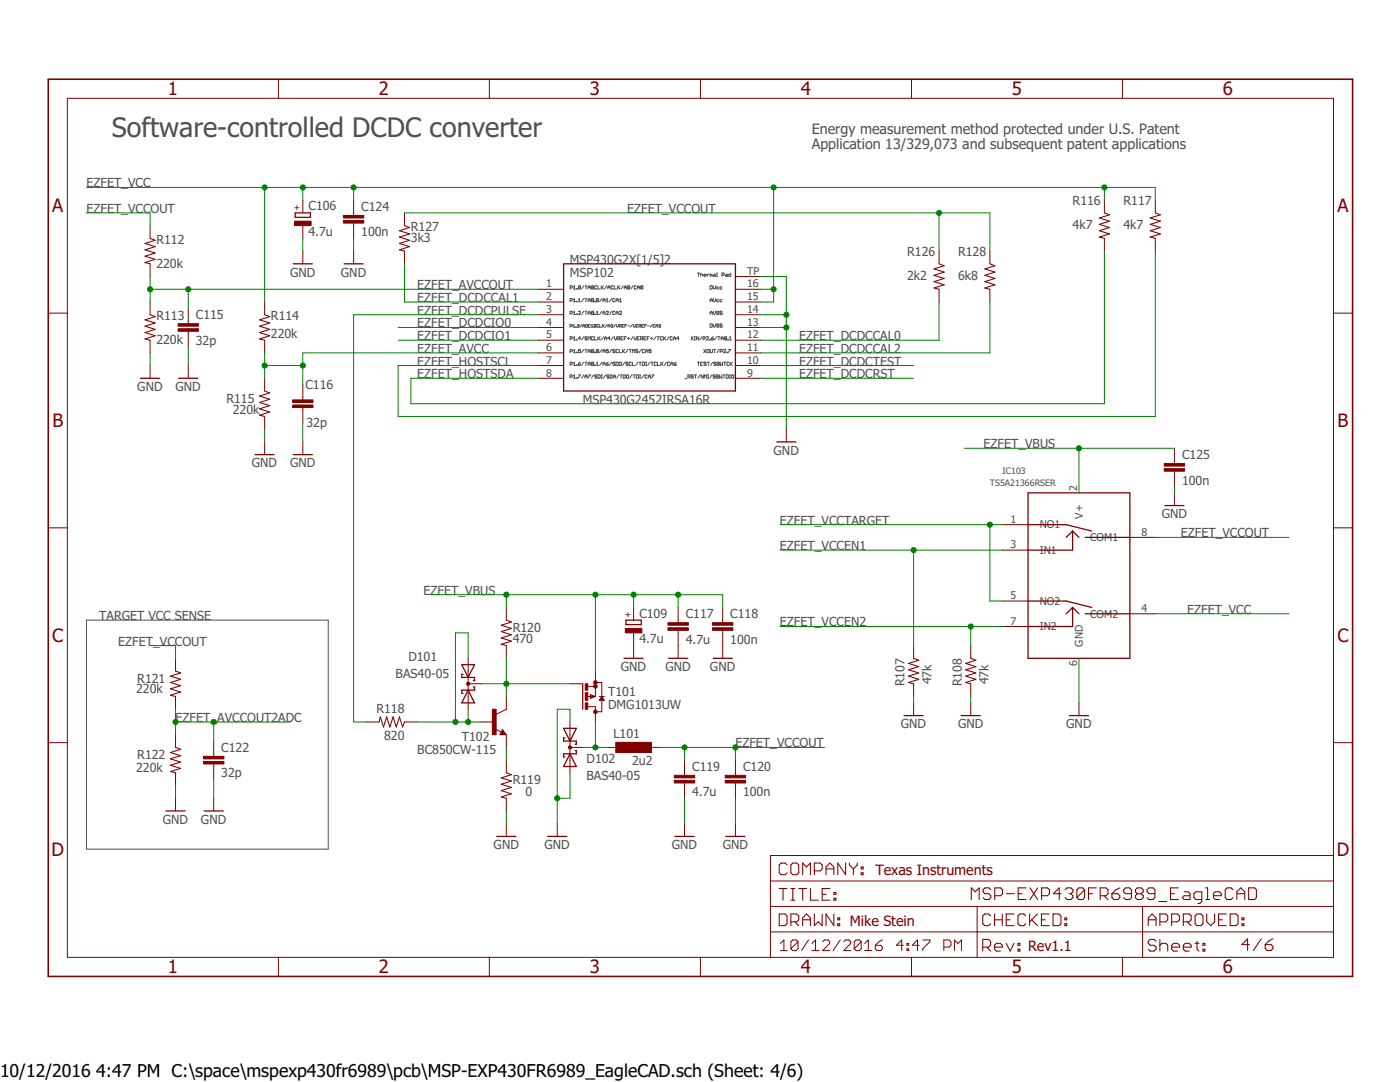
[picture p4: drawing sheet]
<svg xmlns="http://www.w3.org/2000/svg" width="279mm" height="216mm" viewBox="0 0 279 216" stroke-linecap="round" stroke-linejoin="round" font-family="sans-serif">
<g fill="none" stroke="#505050" stroke-width=".2">
<path d="M113.8 57.5h.3l.1-.4-.4-.1v.7M114.4 57.7h.5M114.4 57.3l.3-.3v.7M114.4 59.8l.3-.2v.6M115.1 57.6l.1 .1zM115.4 59.8l.2-.2v.6M115.8 57.1v.5l-.1 .1-.3-.1M115.8 57.1l-.1-.1-.3 .1v.5M115.8 57.1l-.4 .5M116.5 57l-.4 .7M116.5 59.6l-.4 .6M116.7 57h.5"/>
<path d="M116.7 59.6h.5M116.9 57v.7M116.9 59.6v.6M117.4 57.7v-.4l.2-.3 .2 .3v.4M117.4 57.4h.4M117.4 59.9h.4M118.5 57.1l-.1 .6-.4-.1M118.5 57.1l-.1-.1-.4 .1v.5M118.5 59.7l-.1-.1-.4 .1v.4M118.5 59.7l-.1 .5-.4-.1M118.5 57.1l-.5 .5M118.5 59.7l-.5 .4"/>
<path d="M119.1 57.1l-.1-.1-.3 .1v.5l.1 .1 .3-.1M119.3 57v.7h.5M119.5 59.7l-.4-.1-.1 .5M119.5 59.7v.4l-.2 .1-.3-.1M119.5 59.7l-.5 .4M120 57v.7M120.1 57.4l.3 .3M120.1 59.6l-.4 .6M120.3 59.9h.5M120.4 57l-.4 .5M121 59.8l.2-.2v.6M121.1 57l-.5 .7"/>
<path d="M121.3 57.4h.5M121.3 57.7v-.4l.2-.3 .3 .3v.4M122.1 59.6l-.5 .6M122.4 57.1l-.1-.1-.3 .1 .1 .6 .3-.1M122.6 57v.7h.5M122.7 59.7l-.1-.1-.3 .1v.4l.1 .1 .3-.1M122.9 59.9h.5M123.3 57v.7M123.4 57.4l.3 .3M123.6 59.8l.2-.2v.6M123.7 57l-.4 .5M124.4 57l-.5 .7"/>
<path d="M124.6 57.4h.4M124.6 57.7v-.4l.2-.3 .2 .3v.4M125.7 57.1v.5l-.1 .1-.4-.1M125.7 57.1l-.1-.1-.4 .1v.5M125.7 57.1l-.5 .5M126.3 57l-.4 .7M127 57.1l-.1-.1-.3 .1v.5l.1 .1 .3-.1M127.2 57.4h.4M127.2 57.7v-.4l.2-.3 .2 .3v.4M128.3 57.1v.5l-.1 .1-.4-.1M128.3 57.1l-.1-.1-.4 .1v.5M128.3 57.1l-.5 .5"/>
<path d="M139.2 54.5h.4M139.4 54.5v.6M139.8 54.8l.4-.1 .1 .4M139.8 54.5v.6M140.5 54.9h.4l-.1-.2-.3 .1 .1 .3h.2M141.1 54.7v.4M141.5 54.7l-.4 .2M141.7 57l.5 .1-.2 .6h-.3zM141.7 59.9h.5M141.9 54.8l-.2-.1v.4M141.9 54.8l.1-.1 .1 .1v.3M141.9 54.8v.3"/>
<path d="M142.4 57v.5l.2 .2 .2-.2v-.5M142.4 59.6v.4l.2 .2 .2-.2v-.4M142.5 54.7l.3 .1v.3h-.3l-.2-.1 .2-.1h.3M143 54.5h.1v.6M143 55.1h.2M143.5 57.3l-.5 .1 .1 .3h.4M143.5 59.8l-.5 .1 .1 .3h.4M144.1 54.9l.4-.1-.1-.3h-.3v.6M144.1 57.3l-.4 .1 .1 .3h.3M144.1 59.8l-.4 .1 .1 .3h.3M144.8 54.7l.4 .1v.3h-.4l-.1-.1 .1-.1h.4M145.8 54.5v.6l-.4-.1 .1-.3h.3"/>
<path d="M113.8 60h.3l.1-.3-.4-.1v.6M113.8 62.5h.3l.1-.3-.4-.1v.7M113.8 65.1h.3l.1-.3-.4-.1v.6M113.8 67.6h.3l.1-.3-.4-.1v.6M113.8 70.2h.3l.1-.4-.4-.1v.7M113.8 72.7h.3l.1-.3-.4-.1v.6M113.8 75.2h.3l.1-.3-.4-.1v.7M114.3 64.9l.2-.2v.6M114.3 65.3h.4M114.4 62.3l.3-.2v.7M114.4 67.4l.3-.2v.6M114.4 69.9l.3-.2v.7"/>
<path d="M114.4 72.5l.3-.2v.6M114.4 75l.3-.2v.7M114.4 60.2h.5M114.4 62.8h.5M114.4 67.8h.5M114.4 70.4h.5M114.4 72.9h.5M114.4 75.5h.5M114.9 65.2l.1 .1zM115.1 60.1l.1 .1zM115.1 62.7l.1 .1zM115.1 67.7l.1 .1z"/>
<path d="M115.1 70.3l.1 .1zM115.1 72.8l.1 .1zM115.1 75.4l.1 .1zM115.2 64.8l.3-.1v.3M115.4 65h.1M115.4 72.6h.3l.1 .2-.3 .1zM115.4 74.8h.4l-.4 .7M115.4 62.2l.1-.1 .3 .1-.4 .6h.4M115.4 60.2h.4M115.5 65v.3l-.3-.1M115.8 69.7h-.4v.4l.2-.2 .2 .2-.1 .3-.3-.1M115.8 67.5h-.4l.3-.3v.6"/>
<path d="M115.8 72.3l-.4 .3M116.1 64.7l-.4 .6M116.3 65h.4M116.3 65.3v-.4l.2-.2 .2 .2v.4M116.5 72.3l-.4 .6M116.5 62.1l-.4 .7M116.5 67.2l-.4 .6M116.5 69.7l-.4 .7M116.5 74.8l-.4 .7M116.7 62.1h.5M116.7 75.5v-.5l.2-.2 .3 .2v.5M116.7 69.7h.5"/>
<path d="M116.7 72.3h.5M116.7 75.1h.5M116.9 64.7l.3 .1-.1 .5h-.2zM116.9 62.1v.7M116.9 69.7v.7M116.9 72.3v.6M117.2 67.3l-.1-.1-.4 .1 .1 .2 .4 .1-.1 .2-.4-.1M117.4 60.2v-.4l.2-.2 .2 .2v.4M117.4 62.8v-.5l.2-.2 .2 .2v.5M117.4 67.8v-.6l.2 .2 .2-.2v.6M117.4 70.4v-.5l.2-.2 .2 .2v.5M117.4 72.9v-.4l.2-.2 .2 .2v.4"/>
<path d="M117.4 74.8h.4l-.4 .7M117.4 62.4h.4M117.4 70.1h.4M117.4 72.6h.4M117.8 64.8h-.4v.4h.4M118 65.3h.4M118 64.9l.2-.2v.6M118.5 62.2l-.1-.1-.4 .1v.5M118.5 67.3l-.1-.1-.4 .1v.4l.2 .1 .3-.1M118.5 69.8l-.1-.1-.4 .1v.5M118.5 72.4l-.1-.1-.4 .1v.4M118.5 62.2l-.1 .6-.4-.1"/>
<path d="M118.5 69.8v.5l-.1 .1-.4-.1M118.5 72.4v.4l-.1 .1-.4-.1M118.5 62.2l-.5 .5M118.5 69.8l-.5 .5M118.5 72.4l-.5 .4M118.5 74.8l-.5 .7M118.7 60.1l.1 .1zM118.7 62.7l.1 .1zM118.7 67.2v.6h.4M118.7 70.3l.1 .1zM118.7 72.8l.1 .1zM118.9 64.8h-.3v.4"/>
<path d="M118.9 64.8v.4h-.3M118.9 64.8l-.3 .4M119 62.8h.5M119 62.3l.2-.2v.7M119 72.5l.2-.2v.6M119 72.9h.5M119.1 74.9l-.1-.1-.3 .1 .1 .2 .3 .1-.1 .3-.3-.1M119.3 67.2v.6M119.3 74.8l.5 .1-.1 .6h-.4zM119.4 67.5l.4 .3M119.5 69.8l-.4-.1-.1 .6M119.5 69.8v.5l-.2 .1-.3-.1"/>
<path d="M119.5 69.8l-.5 .5M119.5 64.8h-.4v.4h.4M119.7 64.7v.6h.3M119.8 67.2l-.5 .4M120 74.8h.2M120 75.5h.2M120.1 74.8v.7M120.1 62.1l-.4 .7M120.1 69.7l-.4 .7M120.1 72.3l-.4 .6M120.2 64.7v.6M120.3 60.2v-.4l.2-.2 .3 .2v.4"/>
<path d="M120.3 62.8v-.5l.2-.2 .3 .2v.5M120.3 70.4v-.5l.2-.2 .3 .2v.5M120.3 72.9v-.4l.2-.2 .3 .2v.4M120.3 62.4h.5M120.3 65l.3 .3M120.3 70.1h.5M120.3 72.6h.5M120.4 67.2l-.4 .6M120.6 64.7l-.4 .4M120.6 67.5h.5M120.6 67.8v-.4l.3-.2 .2 .2v.4M120.9 74.8l-.5 .7"/>
<path d="M121 62.2l.1-.1 .3 .1-.4 .6h.4M121 60.2h.4M121 72.6h.3l.1 .2-.3 .1zM121.2 64.7l-.4 .6M121.3 65.3v-.4l.2-.2 .2 .2v.4M121.3 65h.4M121.4 69.7h-.4v.4l.2-.2 .2 .2-.1 .3-.3-.1M121.4 72.3l-.4 .3M121.5 74.9l-.3-.1-.1 .2 .4 .4-.1 .1-.3-.1M121.8 74.8l.4 .1-.1 .6h-.3zM121.8 67.5h-.5l.3-.3v.6M121.9 64.8l.3-.1v.3"/>
<path d="M122.1 62.1l-.5 .7M122.1 69.7l-.5 .7M122.1 72.3l-.5 .6M122.1 65h.1M122.2 65v.3l-.3-.1M122.4 67.2l-.4 .6M122.4 75.1h.4M122.4 75.5v-.5l.2-.2 .2 .2v.5M122.6 67.2v.4l.2 .2 .3-.2v-.4M122.7 62.2l-.1-.1-.3 .1v.5l.1 .1 .3-.1M122.7 69.8l-.1-.1-.3 .1 .1 .3 .3 .1-.1 .2-.3-.1M122.7 72.4l-.1-.1-.3 .1 .1 .2 .3 .1-.1 .2-.3-.1"/>
<path d="M122.9 64.7l-.4 .6M122.9 60.2v-.4l.3-.2 .2 .2v.4M122.9 62.8v-.5l.3-.2 .2 .2v.5M122.9 72.3l.5 .1-.1 .5h-.4zM122.9 62.4h.5M123 64.7v.4l.2 .2 .2-.2v-.4M123.3 67.6h.3l.1-.3-.4-.1v.6M123.4 69.8l-.1-.1-.4 .1v.5l.2 .1 .3-.1M123.5 67.6l.2 .2M123.5 74.8l-.4 .7M123.6 60.2h.4M123.6 62.2l.1-.1 .3 .1-.4 .6h.4"/>
<path d="M123.6 72.4l.1-.1 .3 .1-.1 .5-.3-.1zM123.6 65.1h.3l.1-.3-.4-.1v.6M123.6 69.7v.7h.4M123.7 74.8h.4M123.8 65.1l.2 .2M123.9 67.5h.2M123.9 74.8v.7M124.2 65h.2M124.2 69.7v.7M124.4 74.8l.4 .1-.1 .6h-.3zM124.4 70.1l.3 .3M124.4 67.2h-.5v.6h.5"/>
<path d="M124.5 64.7h-.3v.6h.3M124.6 67.5h.2M124.7 69.7l-.5 .5M124.7 72.3l-.5 .6M124.7 65h.2M125 74.9l.1-.1 .4 .1-.2 .6-.3-.1zM125 67.2h-.4v.6M125.1 64.7h-.4v.6M125.2 67.5h.5M125.3 65h.3M125.3 72.4l-.3-.1-.1 .2 .3 .1 .1 .2-.1 .1-.3-.1M125.3 69.7l-.4 .7"/>
<path d="M125.5 67.3v.4M125.6 69.7h.4M125.8 69.7v.7M126 72.4l-.1-.1-.3 .1v.4l.1 .1 .3-.1M126.1 74.8l-.4 .7M126.2 64.7l-.4 .6M126.2 70.4v-.7l.2 .2 .3-.2v.7M126.2 72.3v.6h.5M126.3 67.2l-.4 .6M126.3 74.8h.5M126.4 64.7v.4l.2 .2 .2-.2v-.4M126.6 67.2v.4l.2 .2 .2-.2v-.4"/>
<path d="M126.6 74.8v.7M127 65h.1M127 74.8l.4 .1-.1 .6h-.3zM127.2 67.5h.2M127.3 69.8l-.3-.1-.1 .2 .3 .2 .1 .2-.1 .1-.3-.1M127.3 72.3l-.4 .6M127.3 64.7h-.3v.6h.3M127.5 65.1h.3l.1-.3-.4-.1v.6M127.5 72.3h.5M127.6 67.2h-.4v.6h.4M127.6 74.8h.2M127.6 75.5h.2"/>
<path d="M127.7 65.1l.2 .2M127.7 72.3v.6M127.7 74.8v.7M127.8 67.6h.4l.1-.3-.5-.1v.6M128 69.7l-.5 .7M128.1 65h.2M128.1 67.6l.2 .2M128.2 72.3l.4 .1v.4l-.1 .1h-.3zM128.5 64.7h-.4v.6h.4M128.5 67.5h.2M128.5 74.8l-.4 .7M128.6 69.8l-.1-.1-.3 .1v.5l.1 .1 .3-.1"/>
<path d="M128.7 65h.1M128.8 70.1h.5M128.8 70.4v-.5l.3-.2 .2 .2v.5M128.8 72.3h.3M128.8 72.9h.3M128.9 67.2h-.4v.6h.4M128.9 72.3v.6M129 64.7h-.3v.6M129.2 67.5h.2M129.2 74.9l-.1-.1-.4 .1v.5l.1 .1 .4-.1M129.2 65h.4M129.4 75.1h.4"/>
<path d="M129.4 75.5v-.5l.2-.2 .2 .2v.5M129.6 67.2h-.4v.6M129.7 72.3l-.4 .6M129.8 67.5h.5M129.9 72.3h.5M129.9 69.7h-.4v.4l.3-.2 .1 .4-.1 .1-.3-.1M130 67.3v.4M130 74.8h.5l-.5 .7M130.2 64.7l-.4 .6M130.2 72.3v.6M130.7 64.8h-.4v.4h.4M130.9 65h.4"/>
<path d="M130.9 65.3v-.4l.2-.2 .2 .2v.4M130.9 67.2l-.4 .6M131 72.4l-.1-.1-.3 .1v.4l.1 .1 .3-.1M131.1 67.2h.5M131.2 72.3v.6h.5M131.3 67.2v.6M131.5 64.8l.2-.1v.3M131.6 65h.1M131.7 65v.3l-.2-.1M131.9 72.3v.6M132 72.6l.3 .3M132.2 67.3l-.1-.1-.3 .1v.4l.1 .1 .3-.1"/>
<path d="M132.3 72.3l-.4 .4M132.4 67.2v.6M132.5 67.5l.4 .3M132.9 67.2l-.5 .4M133 72.3l-.5 .6M133.5 67.2l-.4 .6M133.6 72.4l-.1-.1-.3 .1v.4l.1 .1 .3-.1M133.9 72.6h.4M133.9 72.9v-.4l.2-.2 .2 .2v.4M134.2 67.3l-.1-.1-.3 .1v.4l.1 .1 .3-.1M134.4 67.5h.5M134.4 67.8v-.4l.2-.2 .3 .2v.4"/>
<path d="M134.5 72.6h.3l.2 .2-.4 .1zM135 72.3l-.5 .3M135.5 67.5h-.4l.3-.3v.6M136.6 75.6h.5M137.3 75.2l.4-.1-.1-.3h-.3v.7M137.5 75.2l.2 .3M137.9 67.2l.4 .6M138.3 67.2l-.4 .6M138.4 74.9l-.4-.1-.1 .2 .4 .1 .1 .3-.1 .1-.4-.1M138.6 67.2h.2M138.6 67.8h.2M138.6 74.8h.4"/>
<path d="M138.7 67.2v.6M138.8 74.8v.7M139.2 72.3h.4M139.4 72.3v.6M139.4 67.2v.6l-.4-.6v.6M139.7 74.8l-.4 .7M139.8 72.6h.2M140.1 67.2l-.4 .6M140.3 72.3h-.5v.6h.5M140.3 67.6l.4-.1-.1-.3h-.3v.6M140.4 74.8v.7l-.5-.7v.7M140.4 69.7l.5 .7"/>
<path d="M140.6 75.5v-.7l.2 .2 .2-.2v.7M140.9 69.7l-.5 .7M140.9 72.4l-.3-.1-.1 .2 .3 .1 .1 .2-.1 .1-.3-.1M140.9 67.3l.2-.1 .3 .1-.5 .5h.5M141.1 72.3h.5M141.2 69.7l.3 .1-.1 .6-.3-.1zM141.2 74.8h.2M141.2 75.5h.2M141.3 74.8v.7M141.4 72.3v.6M141.6 67.7l.1 .1zM141.7 60.2v-.4l.2-.2 .3 .2v.4"/>
<path d="M141.7 62.8v-.5l.2-.2 .3 .2v.5M141.7 64.6l.5 .1-.2 .6h-.3zM141.7 62.4h.5M141.8 69.7l.1 .7 .3-.1v-.6M141.9 67.5h.4l.1 .2-.4 .1zM142.1 74.8l-.5 .7M142.2 72.3l-.4 .6M142.4 62.1v.4l.2 .3 .2-.3v-.4M142.4 64.6v.5l.2 .2 .2-.2v-.5M142.4 67.2l-.5 .3M142.4 69.7h.5M142.6 69.7v.7"/>
<path d="M142.7 74.9l-.3-.1-.1 .2 .3 .1 .1 .3-.1 .1-.3-.1M142.9 72.4l-.3-.1-.1 .2 .4 .3-.1 .1-.3-.1M143 74.8l.4 .1-.1 .6h-.3zM143 75.1h.3M143 67.2l-.4 .6M143.1 72.3l.5 .1-.2 .2 .2 .2-.2 .1h-.3zM143.1 72.6h.3M143.3 67.2h.4M143.5 62.2l-.4-.1-.1 .2 .4 .1 .1 .3-.1 .1-.4-.1M143.5 64.7l-.4-.1-.1 .3 .4 .1 .1 .2-.1 .1-.4-.1M143.5 67.2v.6M143.5 69.7l-.4 .7"/>
<path d="M143.6 74.8v.7l.2-.3 .3 .3v-.7M143.7 70.2h.3l.2-.4-.5-.1v.7M143.8 72.3v.6l.2-.2 .2 .2v-.6M143.9 67.5h.4M143.9 67.8v-.4l.2-.2 .2 .2v.4M144.1 62.2l-.1-.1-.3 .1 .1 .2 .3 .1-.1 .3-.3-.1M144.1 64.7l-.3-.1-.1 .3 .3 .1 .1 .2-.1 .1-.3-.1M144.3 74.8h.4M144.4 69.8l.1-.1 .3 .1-.4 .6h.4M144.4 72.3h.4M144.5 74.8v.7M144.6 72.3v.6"/>
<path d="M144.9 74.8l.5 .1-.1 .6h-.4zM145 67.3l-.1-.1-.3 .1v.4M145 67.3v.4l-.1 .1-.3-.1M145 67.3l-.4 .4M145 70.3l.1 .1zM145.2 67.7l.1 .1zM145.4 69.7h.4l-.4 .7M145.5 72.4l-.1-.1-.3 .1v.4l.1 .1 .3-.1M145.5 67.8h.5M145.5 67.4l.3-.2v.6M145.6 74.8h.2M145.6 75.5h.2"/>
<path d="M145.7 74.8v.7M145.7 72.3v.6M145.8 72.6l.4 .3M146.1 74.8l.4 .1-.2 .6-.3-.1zM146.2 72.3l-.5 .4M17.3 123.7h48.2v45.7h-48.2z"/>
</g>
<g fill="none" stroke="#800000" stroke-width=".21">
<path d="M30 47.6l1 .3-2.1 .7 2.1 .6-2.1 .6 2.1 .7-2.1 .6 2.1 .7-2.1 .6 1.1 .2M80.7 45l1 .4-2 .6 2 .7-2 .6 2 .6-2 .7 2 .6-2 .6 1 .3M187.4 52.6l1 .4-2 .7 2 .6-2 .6 2 .7-2 .6 2 .6-2 .7 1 .2M197.5 52.6l1.1 .4-2.1 .7 2.1 .6-2.1 .6 2.1 .7-2.1 .6 2.1 .6-2.1 .7 1 .2M220.4 42.5l1 .4-2 .6 2 .6-2 .7 2 .6-2 .6 2 .7-2 .6 1 .3M230.6 42.5l1 .4-2 .6 2 .6-2 .7 2 .6-2 .6 2 .7-2 .6 1 .3M30 62.8l1 .4-2.1 .6 2.1 .7-2.1 .6 2.1 .6-2.1 .7 2.1 .6-2.1 .6 1.1 .3M52.8 62.8l1 .4-2 .6 2 .7-2 .6 2 .6-2 .7 2 .6-2 .6 1 .3M52.8 78l1 .4-2 .6 2 .7-2 .6 2 .6-2 .7 2 .6-2 .6 1 .3M35 133.9l1 .4-2 .6 2 .7-2 .6 2 .6-2 .7 2 .6-2 .6 1 .3M101 123.7l1.1 .4-2.1 .7 2.1 .6-2.1 .6 2.1 .7-2.1 .6 2.1 .6-2.1 .7 1 .2M182.3 131.4l1 .3-2 .7 2 .6-2 .6 2 .7-2 .6 2 .7-2 .6 1 .2"/>
<path d="M193.7 131.4l1.1 .3-2.1 .7 2.1 .6-2.1 .6 2.1 .7-2.1 .6 2.1 .7-2.1 .6 1 .2M35 149.1l1 .4-2 .7 2 .6-2 .6 2 .7-2 .6 2 .6-2 .6 1 .3M75.6 144.1l.3-1.1 .6 2.1 .7-2.1 .6 2.1 .6-2.1 .7 2.1 .6-2.1 .6 2.1 .4-1M101 154.2l1.1 .4-2.1 .6 2.1 .7-2.1 .6 2.1 .6-2.1 .7 2.1 .6-2.1 .6 1 .3M155.5 177.3h1.6M156.3 177.3v2.3M157.1 172.6l-.4-.4h-.8l-.4 .4v1.6l.4 .3h.8l.4-.3M157.8 177.3h.8M157.8 179.6h.8M158.2 172.2h.8l.4 .4v1.6l-.4 .3h-.8l-.4-.3v-1.6zM158.2 177.3v2.3M159.4 177.3h1.6"/>
<path d="M160.2 174.5v-2.3l.8 .8 .7-.8v2.3M160.2 177.3v2.3M161.7 177.3v2.3h1.6M162.5 173.8h1.2l.4-.4v-.8l-.4-.4h-1.2v2.3M164.1 178.5h.7M164.8 174.5v-1.5l.8-.8 .8 .8v1.5M164.8 173.4h1.6M165.6 177.3h-1.5v2.3h1.5M166.4 178.1h.4v.4h-.4zM166.4 179.2h.4v.4h-.4zM168.8 172.2v2.3l-1.6-2.3v2.3M169.5 172.2v.4l.8 .8"/>
<path d="M170.3 173.4v1.1M171.1 172.2v.4l-.8 .8M171.9 174.2h.4v.3h-.4zM171.9 173h.4v.4h-.4zM193.8 179.5v-2.3l.8 .7 .8-.7v2.3M197.7 177.5l-.3-.3h-.8l-.4 .3v.4l.4 .4h.8l.3 .4v.4l-.3 .4h-.8l-.4-.4M198.5 178.7h1.2l.4-.4v-.8l-.4-.3h-1.2v2.3M200.9 178.3h1.5M203.2 178.3h.8M204.8 177.2h-1.6v2.3h1.6M205.5 177.2l1.6 2.3M207.1 177.2l-1.6 2.3"/>
<path d="M207.9 178.7h1.1l.4-.4v-.8l-.4-.3h-1.1v2.3M211.8 178.3h-1.6l1.2-1.1v2.3M212.6 177.5l.3-.3h.8l.4 .3v.4l-.4 .4M213.3 178.3h.4M213.7 178.3l.4 .4v.4l-.4 .4h-.8l-.3-.4M216.5 177.5l-.4-.3h-.8l-.4 .3v1.6M216.5 177.5v1.6l-.4 .4h-.8l-.4-.4M216.5 177.5l-1.6 1.6M217.2 178.3h.8M218.8 177.2h-1.6v2.3M219.6 178.7h1.1l.4-.4v-.8l-.4-.3h-1.1v2.3M220.3 178.7l.8 .8"/>
<path d="M221.9 178.3h1.2l.4 .4v.4l-.4 .4h-.8l-.4-.4zM223.5 177.2l-.8 .3-.8 .8M225.8 178.3h-1.2l-.4-.4v-.4l.4-.3h.8l.4 .3v1.6l-.4 .4h-.8l-.4-.4M227 178.3l-.4-.4v-.4l.4-.3h.8l.4 .3v.4l-.4 .4M227 178.3h.8M227 178.3l-.4 .4v.4l.4 .4h.8l.4-.4v-.4l-.4-.4M230.5 178.3h-1.2l-.4-.4v-.4l.4-.3h.8l.4 .3v1.6l-.4 .4h-.8l-.4-.4M231.3 179.9h1.5M233.6 178.3h.8M235.2 177.2h-1.6v2.3h1.6M236.3 177.9h.8l.4 .4v1.2h-1.2l-.4-.4 .4-.4h1.2M239.8 179.5h-1.1l-.4-.4v-.8l.4-.4h1.1v2l-.3 .4h-.4"/>
<path d="M240.6 177.2h.4v2.3M240.6 179.5h.8M242.2 178.7h1.5v-.4l-.3-.4h-.8l-.4 .4v.8l.4 .4h.8M246.1 177.5l-.4-.3h-.8l-.4 .3v1.6l.4 .4h.8l.4-.4M246.8 178.3h1.6M246.8 179.5v-1.6l.8-.7 .8 .7v1.6M249.2 177.2h1.2l.3 .3v1.6l-.3 .4h-1.2zM155.5 182.4h1.2l.4 .4v1.5l-.4 .4h-1.2zM157.8 183.9h1.2l.4-.4v-.7l-.4-.4h-1.2v2.3M158.6 183.9l.8 .8M160.2 184.7v-1.5l.8-.8 .7 .8v1.5M160.2 183.5h1.5"/>
<path d="M162.5 182.4v2.3l.8-.8 .8 .8v-2.3M166.4 182.4v2.3l-1.6-2.3v2.3M167.2 184.3h.4v.4h-.4zM167.2 183.2h.4v.3h-.4zM196.1 189h1.2l.4-.4v-.8l-.4-.3h-1.2v2.3M196.9 189l.8 .8M197.7 182.8l-.4-.4h-.8l-.4 .4v1.5l.4 .4h.8l.4-.4M198.5 189h1.5v-.4l-.4-.4h-.7l-.4 .4v.8l.4 .4h.7M198.5 182.4v2.3M198.5 183.5h1.5M200 182.4v2.3M200.8 188.2l.8 1.6 .8-1.6"/>
<path d="M200.8 183.5h.8M202.4 182.4h-1.6v2.3h1.6M203.2 188.2h.3v.4h-.3zM203.2 189.4h.3v.4h-.3zM204.7 182.8l-.4-.4h-.8l-.3 .4v1.5l.3 .4h.8l.4-.4M205.5 182.4v2.3M205.9 183.5l1.2 1.2M207.1 182.4l-1.6 1.5M207.8 183.5h.8M209.4 182.4h-1.6v2.3h1.6M210.2 182.4h1.1l.4 .4v1.5l-.4 .4h-1.1zM212.5 184.3h.4v.4h-.4z"/>
<path d="M212.5 183.2h.4v.3h-.4zM229.2 184.7v-1.5l.7-.8 .8 .8v1.5M229.2 183.5h1.5M230.7 187.8l-.4-.3h-.8l-.3 .3v.4l.3 .4h.8l.4 .4v.4l-.4 .4h-.8l-.3-.4M231.5 183.9h1.2l.3-.4v-.7l-.3-.4h-1.2v2.3M231.5 187.5v2.3M231.5 188.6l.4-.4h.8l.3 .4v1.2M233.8 189h1.6v-.4l-.4-.4h-.8l-.4 .4v.8l.4 .4h.8M233.8 183.9h1.2l.4-.4v-.7l-.4-.4h-1.2v2.3M236.2 189h1.5v-.4l-.4-.4h-.7l-.4 .4v.8l.4 .4h.7M236.2 183.9h1.1l.4-.4v-.7l-.4-.4h-1.1v2.3M236.9 183.9l.8 .8"/>
<path d="M238.5 188.2h.8M238.5 182.8l.4-.4h.8l.4 .4v1.5l-.4 .4h-.8l-.4-.4zM238.9 187.8v1.6l.4 .4M240.1 188.2h.4v.4h-.4zM240.1 189.4h.4v.4h-.4zM240.8 182.4v1.5l.8 .8 .8-.8v-1.5M243.2 183.5h.8M244.7 182.4h-1.5v2.3h1.5M245.5 182.4h1.2l.4 .4v1.5l-.4 .4h-1.2zM247.9 184.3h.3v.4h-.3zM247.9 183.2h.3v.3h-.3zM249.4 188.5h-1.6l1.2-1.2v2.4"/>
<path d="M251.7 187.3l-1.6 2.4M252.5 188.5h1.2l.3 .4v.4l-.3 .4h-.8l-.4-.4zM254 187.3l-.7 .4-.8 .8"/>
</g>
<g fill="none" stroke="#800000" stroke-width=".2">
<path d="M13.4 19.6h252.7v171.4h-252.7zM55.6 15.8v3.8M97.7 15.8v3.8M139.8 15.8v3.8M181.9 15.8v3.8M224 15.8v3.8M60.4 39.9v2.6M70.6 39.9v3.1M220.4 39.9v2.6M230.6 39.9v2.6M30 45v2.6M30 52.6v2.6"/>
<path d="M60.4 45v2.6M60.4 50.1v2.5M70.6 44.5v3.1M70.6 50.1v2.5M80.7 42.5v2.5M80.7 50.1v2.5M107.4 57.7h5.1M146.8 57.7h5M146.8 55.2h5M187.4 50.1v2.5M187.4 57.7v2.6M197.5 50.1v2.5"/>
<path d="M197.5 57.7v2.6M220.4 47.6v2.5M230.6 47.6v2.5M9.6 62.5h3.8M30 60.3v2.5M30 67.9v2.5M30 72.9v2.6M37.6 61.5v3.1M37.6 66.1v3.1M37.6 72.9v2.6M52.8 60.3v2.5M52.8 67.9v2.5"/>
<path d="M52.8 75.5v2.5M60.4 76.8v3M107.4 60.3h5.1M107.4 62.8h5.1M107.4 65.3h5.1M107.4 67.9h5.1M107.4 70.4h5.1M107.4 72.9h5.1M107.4 75.5h5.1M146.8 60.3h5M146.8 62.8h5M146.8 65.3h5"/>
<path d="M146.8 67.9h5M146.8 70.4h5M146.8 72.9h5M146.8 75.5h5M266.1 62.5h3.8M52.8 83.1v2.5M52.8 88.2v2.5M60.4 81.3v3.1M60.4 88.2v2.5M156.9 85.6v2.6M234.4 89.5v3M234.4 94v3.1"/>
<path d="M234.4 98.3v2.6M9.6 105.3h3.8M200.1 104.7h5.1M200.1 109.8h5.1M200.1 119.9h5.1M225.5 107.2h5.1M266.1 105.3h3.8M35 131.4v2.5M35 139v2.5M93.4 136.4h2.6M93.4 131.4v10.1M101 121.2v2.5"/>
<path d="M101 128.8v2.6M101 139v2.5l-2 1M113.7 136.4h2.6M117.3 139h1.5M117.3 136.9h1.5M117.8 138.6l1 .4-1 .4zM118.8 133.9v5.1M118.8 136.2h1.3v5.8h-1.3M119.6 139h1M120.1 139l.5 .7h-1zM126.4 121.2v2.5M126.4 126.3v5.1"/>
<path d="M135.3 121.2v3M135.3 125.8v5.6M144.2 121.2v3M144.2 125.8v5.6M182.3 128.8v2.6M182.3 136.4v2.6M193.7 128.8v2.6M193.7 136.4v2.6M200.1 125h5.1M225.5 122.5h5.1M9.6 148.2h3.8M35 146.6v2.5"/>
<path d="M35 154.2v2.5M35 159.3v2.5M42.7 147.9v3M42.7 152.4v3.1M42.7 159.3v2.5M73.1 144.1h2.5M80.7 144.1h2.6M96 144.1h2.5M98.8 145.5l1.3 .6M100.3 145.6l.7 1h-1.2zM101 146.6v2.5M101 151.7v2.5"/>
<path d="M101 159.3v2.5M113.7 149.1h2.6M113.7 144.1v10.1M117.3 141h1.5v3.1M121.4 149.1h2.5M129 149.1h2.5M136.6 151.7v3M136.6 156.2v3.1M146.8 151.7v3M146.8 156.2v3.1M182.3 140.3v2.5M193.7 140.3v2.5"/>
<path d="M215.3 140.3v2.5M266.1 148.2h3.8M101 164.4v2.5M111.2 164.4v2.5M136.6 164.4v2.5M146.8 164.4v2.5M153.8 175.8h112.3M266.1 170.7h-112.3v20.3M55.6 191v3.8M97.7 191v3.8M139.8 191v3.8M153.8 185.9h112.3"/>
<path d="M153.8 180.9h112.3M155.7 188.3l.7-.7v2.1M155.7 189.7h1.4M159.3 187.9v1.4l-.4 .4h-.7l-.4-.4M159.3 187.9l-.4-.3h-.7l-.4 .3v1.4M159.3 187.9l-1.5 1.4M161.4 187.6l-1.4 2.1M162.1 189.7h1.4M162.1 188.3l.7-.7v2.1M164.2 187.9l.3-.3h.7l.4 .3v.4l-1.4 1.4h1.4M167.7 187.6l-1.4 2.1M168.4 187.9l.3-.3h.7l.4 .3v.4l-1.4 1.4h1.4"/>
<path d="M171.9 187.9v1.4l-.4 .4h-.7l-.3-.4M171.9 187.9l-.4-.3h-.7l-.3 .3v1.4M171.9 187.9l-1.4 1.4M172.6 189.7h1.4M172.6 188.3l.7-.7v2.1M174.7 188.6h1l.4 .4v.3l-.4 .4h-.7l-.3-.4zM176.1 187.6l-.7 .3-.7 .7M180.3 188.6h-1.4l1.1-1v2.1M181 189.3h.4v.4h-.4zM181 188.3h.4v.3h-.4zM181.9 191v3.8M183.5 188.6h-1.4l1-1v2.1"/>
<path d="M184.1 187.6h1.5v.3l-1.5 1.4v.4M188.4 189h1l.4-.4v-.7l-.4-.3h-1v2.1M190.5 189.7v-2.1l.7 .7 .7-.7v2.1M195 180.9v10.1M224 191v3.8M228 180.9v10.1"/>
</g>
<g fill="none" stroke="#800000" stroke-width=".25">
<path d="M58.5 52.6h3.8M58.9 42.5h3.1v.9h-3.1zM68.7 52.6h3.8M112.5 52.6h34.3v25.4h-34.3zM28 75.5h3.9M35.7 75.5h3.8M50.9 90.7h3.8M58.5 90.7h3.8M155 88.2h3.8M205.2 98.3h20.3v33.1h-20.3zM205.2 104.7h7.6l5.1 1.3M205.2 119.9h7.6l5.1 1.3"/>
<path d="M214.1 106v3.8h-8.9M214.1 106l-1.3 1.2M214.1 106l1.2 1.2M216.6 107.2h8.9M232.5 100.9h3.8M92.2 132.6h2.5l-1.3 2.6zM92.4 134.5h-.2v.7h2.5v.6h-.3M93.4 137.7l1.3 2.6h-2.5zM94.4 137.1h.3v.6h-2.5v.6h.2M116.3 136.4v5.1M118.3 139l-.4-.1v.2l.5-.1M120.1 139.2l.3 .4h-.6z"/>
<path d="M124.5 131.4h3.9M124.9 123.7h3.1v.9h-3.1zM133.4 131.4h3.8M142.3 131.4h3.8M214.1 121.2v3.8h-8.9M214.1 121.2l-1.3 1.3M214.1 121.2l1.2 1.3M216.6 122.5h8.9M100.3 146.1l.1 .2h-.4l.3-.5 .5 .7h-.8M112.5 145.3h2.5l-1.3 2.6zM112.7 147.2h-.2v.7h2.5v.6h-.2M113.7 150.4l1.3 2.6h-2.5z"/>
<path d="M114.8 149.8h.2v.6h-2.5v.6h.2M180.4 142.8h3.8M191.8 142.8h3.8M213.4 142.8h3.8M33.1 161.8h3.8M40.7 161.8h3.9M99.1 166.9h3.9M109.3 166.9h3.8M134.7 166.9h3.8M144.9 166.9h3.8"/>
</g>
<g fill="#800000" stroke="#800000" stroke-width=".2">
<path d="M122.9 148.1h7.1v2.1h-7.1z"/>
<path d="M40.6 150.9h4.1v.5h-4.1z"/>
<path d="M40.6 151.9h4.1v.5h-4.1z"/>
<path d="M35.5 64.6h4.1v.5h-4.1z"/>
<path d="M35.5 65.6h4.1v.5h-4.1z"/>
<path d="M58.4 79.8h4.1v.5h-4.1z"/>
<path d="M58.4 80.8h4.1v.5h-4.1z"/>
<path d="M142.2 125.3h4.1v.5h-4.1z"/>
<path d="M142.2 124.2h4.1v.6h-4.1z"/>
<path d="M133.3 125.3h4.1v.5h-4.1z"/>
<path d="M133.3 124.2h4.1v.6h-4.1z"/>
<path d="M134.6 155.7h4v.5h-4z"/>
<path d="M134.6 154.7h4v.5h-4z"/>
<path d="M144.7 155.7h4.1v.5h-4.1z"/>
<path d="M144.7 154.7h4.1v.5h-4.1z"/>
<path d="M124.8 125.4h3.3v.9h-3.3z"/>
<path d="M58.8 44.1h3.3v.9h-3.3z"/>
<path d="M68.5 44h4.1v.5h-4.1z"/>
<path d="M68.5 43h4.1v.5h-4.1z"/>
<path d="M98.3 141.5h.7v5.1h-.7z"/>
<path d="M116.8 140.3h.5v1.2h-.5z"/>
<path d="M116.8 136.4h.5v1.3h-.5z"/>
<path d="M116.8 138.2h.5v1.5h-.5z"/>
<path d="M232.3 93.5h4.1v.5h-4.1z"/>
<path d="M232.3 92.5h4.1v.5h-4.1z"/>
</g>
<path d="M9.6 15.8h260.3v179h-260.3z" fill="none" stroke="#800000" stroke-width=".32"/>
<g fill="#800000" stroke="#800000" stroke-width=".2">
<circle cx="113.8" cy="149.1" r=".33"/>
<circle cx="118.8" cy="136.2" r=".36"/>
<circle cx="118.8" cy="136.9" r=".36"/>
<circle cx="118.8" cy="142" r=".36"/>
<circle cx="93.4" cy="136.4" r=".33"/>
</g>
<g fill="none" stroke="#008000" stroke-width=".2">
<path d="M17.3 37.4h213.3v2.5M52.8 37.4v22.9M60.4 37.4v2.5M70.6 37.4v2.5M154.4 37.4v22.9h-2.6M220.4 37.4v2.5M17.3 42.5h12.7v2.5M30 57.7h77.4M30 55.2v5.1M37.6 57.7v3.8M60.4 47.6v2.5M70.6 47.6v2.5"/>
<path d="M80.7 52.6v7.7h26.7M80.7 42.5h116.8v7.6M151.8 57.7h2.6M151.8 55.2h5.1v30.4M187.4 42.5v7.6M220.4 50.1v30.5h-138.4v-5.1h25.4M230.6 50.1v33h-151.1v-10.2h27.9M30 70.4v2.5M37.6 69.2v3.7M52.8 72.9h7.6M52.8 70.4v5.1M79.5 65.3h27.9"/>
<path d="M79.5 67.9h27.9M107.4 70.4h-47v6.4M107.4 62.8h-36.8v81.3h2.5M151.8 72.9h30.5M151.8 75.5h30.5M151.8 65.3h5.1M151.8 62.8h5.1M187.4 60.3v7.6h-35.6M197.5 60.3v10.1h-45.7M52.8 85.6v2.6M60.4 84.4v3.8M192.5 89.5h41.9"/>
<path d="M215.3 89.5v8.8M234.4 97.1v1.2M85.8 118.7h58.4v2.5M101 118.7v2.5M118.8 118.7v15.2M126.4 118.7v2.5M135.3 118.7v2.5M155.7 104.7h44.4M155.7 109.8h44.4M182.3 109.8v19M197.5 104.7v15.2h2.6M230.6 107.2h26.6"/>
<path d="M30 128.8h5v2.6M93.4 131.4v-5.1h-2.5v17.8M96 136.4h17.7M101 131.4v7.6M155.7 125h44.4M182.3 139v1.3M193.7 125v3.8M193.7 139v1.3M215.3 131.4v8.9M230.6 122.5h26.6M35 141.5v5.1M35 156.7v2.6"/>
<path d="M35 144.1h22.9M42.7 144.1v3.8M42.7 155.5v3.8M83.3 144.1h12.7M93.4 141.5v2.6M101 149.1v2.6M113.7 144.1v-2.6h-2.5v22.9M113.7 154.2v5.1h-2.5M116.3 149.1h5.1M118.8 144.1v5M131.5 149.1h33M136.6 149.1v2.6"/>
<path d="M136.6 159.3v5.1M146.8 149.1v2.6M146.8 159.3v5.1M101 161.8v2.6"/>
</g>
<g fill="#008000" stroke="#008000" stroke-width=".2">
<circle cx="220.4" cy="37.4" r=".51"/>
<circle cx="60.4" cy="37.4" r=".51"/>
<circle cx="70.6" cy="37.4" r=".51"/>
<circle cx="52.8" cy="37.4" r=".51"/>
<circle cx="154.4" cy="37.4" r=".51"/>
<circle cx="154.4" cy="57.7" r=".51"/>
<circle cx="111.2" cy="159.3" r=".51"/>
<circle cx="156.9" cy="65.3" r=".51"/>
<circle cx="156.9" cy="62.8" r=".51"/>
<circle cx="187.4" cy="42.5" r=".51"/>
<circle cx="146.8" cy="149.1" r=".51"/>
<circle cx="136.6" cy="149.1" r=".51"/>
<circle cx="52.8" cy="72.9" r=".51"/>
<circle cx="60.4" cy="72.9" r=".51"/>
<circle cx="30" cy="57.7" r=".51"/>
<circle cx="37.6" cy="57.7" r=".51"/>
<circle cx="101" cy="118.7" r=".51"/>
<circle cx="118.8" cy="118.7" r=".51"/>
<circle cx="135.3" cy="118.7" r=".51"/>
<circle cx="126.4" cy="118.7" r=".51"/>
<circle cx="215.3" cy="89.5" r=".51"/>
<circle cx="93.4" cy="144.1" r=".51"/>
<circle cx="90.9" cy="144.1" r=".51"/>
<circle cx="101" cy="136.4" r=".51"/>
<circle cx="118.8" cy="149.1" r=".51"/>
<circle cx="197.5" cy="104.7" r=".51"/>
<circle cx="182.3" cy="109.8" r=".51"/>
<circle cx="35" cy="144.1" r=".51"/>
<circle cx="42.7" cy="144.1" r=".51"/>
<circle cx="193.7" cy="125" r=".51"/>
</g>
<text font-size="5.4" fill="#505050" x="22.3" y="27.2">Software-controlled DCDC converter</text>
<g font-size="3.7" fill="#800000">
<text x="33.5" y="19">1</text>
<text x="75.6" y="19">2</text>
<text x="117.7" y="19">3</text>
<text x="159.8" y="19">4</text>
<text x="202" y="19">5</text>
<text x="244.1" y="19">6</text>
<text x="10.4" y="42.3">A</text>
<text x="266.9" y="42.3">A</text>
<text x="10.5" y="85.2">B</text>
<text x="267" y="85.2">B</text>
<text x="10.4" y="128">C</text>
<text x="266.9" y="128">C</text>
<text x="10.3" y="170.9">D</text>
<text x="266.8" y="170.9">D</text>
<text x="33.5" y="194.2">1</text>
<text x="75.6" y="194.2">2</text>
<text x="117.7" y="194.2">3</text>
<text x="159.8" y="194.2">4</text>
<text x="202" y="194.2">5</text>
<text x="244.1" y="194.2">6</text>
</g>
<g font-size="3.5">
<text x="0" y="214.9">10/12/2016</text>
<text x="19.2" y="214.9">4:47 PM C:\space\mspexp430fr6989\pcb\MSP-EXP430FR6989_EagleCAD.sch (Sheet: 4/6)</text>
</g>
<g font-size="2.9" fill="#505050">
<text x="162" y="26.7">Energy measurement method protected under U.S. Patent</text>
<text x="162" y="29.8">Application 13/329,073 and subsequent patent applications</text>
</g>
<g font-size="2.9" fill="#800000">
<text x="174.7" y="174.5">Texas Instruments</text>
<text x="169.6" y="184.7">Mike Stein</text>
<text x="205.2" y="189.8">Rev1.1</text>
</g>
<g font-size="2.5" fill="#505050">
<text x="17.2" y="37.4">EZFET_VCC</text>
<text x="61.6" y="42">C106</text>
<text x="214.1" y="41">R116</text>
<text x="224.2" y="41">R117</text>
<text x="17.2" y="42.5">EZFET_VCCOUT</text>
<text x="61.6" y="47.1">4.7u</text>
<text x="72.1" y="47.2">100n</text>
<text x="72.1" y="42.1">C124</text>
<text x="82" y="46.1">R127</text>
<text x="125.2" y="42.5">EZFET_VCCOUT</text>
<text x="214.1" y="45.8">4k7</text>
<text x="224.2" y="45.8">4k7</text>
<text x="31.2" y="53.4">220k</text>
<text x="31.2" y="48.6">R112</text>
<text x="82" y="48.3">3k3</text>
<text x="113.8" y="52.6">MSP430G2X[1/5]2</text>
<text x="181.1" y="51.1">R126</text>
<text x="191.2" y="51.1">R128</text>
<text x="57.9" y="55.2">GND</text>
<text x="68" y="55.2">GND</text>
<text x="83.3" y="57.7">EZFET_AVCCOUT</text>
<text x="113.8" y="55.2">MSP102</text>
<text x="181.1" y="55.9">2k2</text>
<text x="191.2" y="55.9">6k8</text>
<text x="31.2" y="63.8">R113</text>
<text x="39.1" y="63.7">C115</text>
<text x="54.1" y="63.8">R114</text>
<text x="83.3" y="65.3">EZFET_DCDCIO0</text>
<text x="83.3" y="60.3">EZFET_DCDCCAL1</text>
<text x="83.3" y="62.8">EZFET_DCDCPULSE</text>
<text x="31.2" y="68.6">220k</text>
<text x="39.1" y="68.8">32p</text>
<text x="54.1" y="67.4">220k</text>
<text x="83.3" y="67.9">EZFET_DCDCIO1</text>
<text x="83.3" y="70.4">EZFET_AVCC</text>
<text x="159.5" y="67.9">EZFET_DCDCCAL0</text>
<text x="159.5" y="70.4">EZFET_DCDCCAL2</text>
<text x="60.9" y="77.6">C116</text>
<text x="83.3" y="75.5">EZFET_HOSTSDA</text>
<text x="83.3" y="73">EZFET_HOSTSCL</text>
<text x="159.5" y="73">EZFET_DCDCTEST</text>
<text x="159.5" y="75.5">EZFET_DCDCRST</text>
<text x="27.4" y="78">GND</text>
<text x="35" y="78">GND</text>
<text x="45.2" y="80.3">R115</text>
<text x="46.5" y="82.6">220k</text>
<text x="116.3" y="80.6">MSP430G2452IRSA16R</text>
<text x="61.2" y="85.3">32p</text>
<text x="196.3" y="89.5">EZFET_VBUS</text>
<text x="50.3" y="93.3">GND</text>
<text x="57.9" y="93.3">GND</text>
<text x="154.4" y="90.7">GND</text>
<text x="235.9" y="91.6">C125</text>
<text x="235.9" y="96.7">100n</text>
<text x="155.7" y="104.7">EZFET_VCCTARGET</text>
<text x="231.8" y="103.4">GND</text>
<text x="235.7" y="107.2">EZFET_VCCOUT</text>
<text x="155.7" y="109.8">EZFET_VCCEN1</text>
<text x="84.5" y="118.7">EZFET_VBUS</text>
<text x="19.8" y="123.7">TARGET VCC SENSE</text>
<text x="127.6" y="123.3">C109</text>
<text x="136.9" y="123.4">C117</text>
<text x="145.8" y="123.4">C118</text>
<text x="155.7" y="125">EZFET_VCCEN2</text>
<text x="236.9" y="122.5">EZFET_VCC</text>
<text x="23.6" y="128.8">EZFET_VCCOUT</text>
<text x="81.5" y="131.9">D101</text>
<text x="102.3" y="128.3">470</text>
<text x="102.3" y="126">R120</text>
<text x="127.6" y="128.3">4.7u</text>
<text x="136.9" y="128.4">4.7u</text>
<text x="145.8" y="128.4">100n</text>
<text x="27.4" y="136.2">R121</text>
<text x="79" y="135.3">BAS40-05</text>
<text x="123.9" y="133.9">GND</text>
<text x="132.8" y="133.9">GND</text>
<text x="141.7" y="133.9">GND</text>
<text x="180.5" y="137" transform="rotate(-90 180.5 137)">R107</text>
<text x="185.9" y="136.6" transform="rotate(-90 185.9 136.6)">47k</text>
<text x="191.9" y="137" transform="rotate(-90 191.9 137)">R108</text>
<text x="197.3" y="136.6" transform="rotate(-90 197.3 136.6)">47k</text>
<text x="27.2" y="138.2">220k</text>
<text x="75.1" y="142.2">R118</text>
<text x="121.4" y="141.5">DMG1013UW</text>
<text x="121.4" y="139">T101</text>
<text x="35" y="144.1">EZFET_AVCCOUT2ADC</text>
<text x="76.7" y="147.6">820</text>
<text x="92.2" y="147.9">T102</text>
<text x="122.4" y="147.3">L101</text>
<text x="146.8" y="149.1">EZFET_VCCOUT</text>
<text x="179.8" y="145.3">GND</text>
<text x="191.2" y="145.3">GND</text>
<text x="212.8" y="145.3">GND</text>
<text x="27.2" y="154">220k</text>
<text x="27.4" y="151.4">R122</text>
<text x="44.2" y="155.1">32p</text>
<text x="44.2" y="150">C122</text>
<text x="83.3" y="150.4">BC850CW-115</text>
<text x="117.1" y="155.6">BAS40-05</text>
<text x="117.1" y="152.2">D102</text>
<text x="126.2" y="152.7">2u2</text>
<text x="138.1" y="153.8">C119</text>
<text x="148.3" y="153.8">C120</text>
<text x="102.3" y="156.5">R119</text>
<text x="104.9" y="158.8">0</text>
<text x="138.1" y="158.9">4.7u</text>
<text x="148.3" y="158.9">100n</text>
<text x="32.5" y="164.4">GND</text>
<text x="40.1" y="164.4">GND</text>
<text x="98.5" y="169.4">GND</text>
<text x="108.7" y="169.4">GND</text>
<text x="134.1" y="169.4">GND</text>
<text x="144.2" y="169.4">GND</text>
</g>
<g font-size="2.1" fill="#505050">
<text x="109" y="57.4">1</text>
<text x="109" y="59.9">2</text>
<text x="149.1" y="59.9">15</text>
<text x="149.1" y="57.4">16</text>
<text x="149.1" y="54.8">TP</text>
<text x="109" y="62.4">3</text>
<text x="109" y="65">4</text>
<text x="149.1" y="65">13</text>
<text x="149.1" y="62.4">14</text>
<text x="109" y="67.5">5</text>
<text x="109" y="70.1">6</text>
<text x="149.1" y="70.1">11</text>
<text x="149.1" y="67.5">12</text>
<text x="109" y="72.6">7</text>
<text x="109" y="75.1">8</text>
<text x="149.1" y="72.6">10</text>
<text x="149.1" y="75.1">9</text>
<text x="215" y="98" transform="rotate(-90 215 98)">2</text>
<text x="201.7" y="104.3">1</text>
<text x="207.5" y="105.5">NO1</text>
<text x="216.1" y="103.5" transform="rotate(-90 216.1 103.5)">V+</text>
<text x="217.5" y="108">COM1</text>
<text x="227.8" y="106.9">8</text>
<text x="201.7" y="109.4">3</text>
<text x="207.5" y="110.5">IN1</text>
<text x="201.7" y="119.6">5</text>
<text x="201.7" y="124.7">7</text>
<text x="207.5" y="120.7">NO2</text>
<text x="207.5" y="125.8">IN2</text>
<text x="217.5" y="123.2">COM2</text>
<text x="227.8" y="122.1">4</text>
<text x="216.1" y="129" transform="rotate(-90 216.1 129)">GND</text>
<text x="215" y="132.9" transform="rotate(-90 215 132.9)">6</text>
</g>
<g font-size="1.8" fill="#800000">
<text x="59.8" y="42.1" transform="rotate(-90 59.8 42.1)">+</text>
<text x="125.9" y="123.3" transform="rotate(-90 125.9 123.3)">+</text>
</g>
<g font-size="1.8" fill="#505050">
<text x="200.1" y="94.5">IC103</text>
<text x="197.6" y="97.1">TS5A21366RSER</text>
</g>
</svg>
